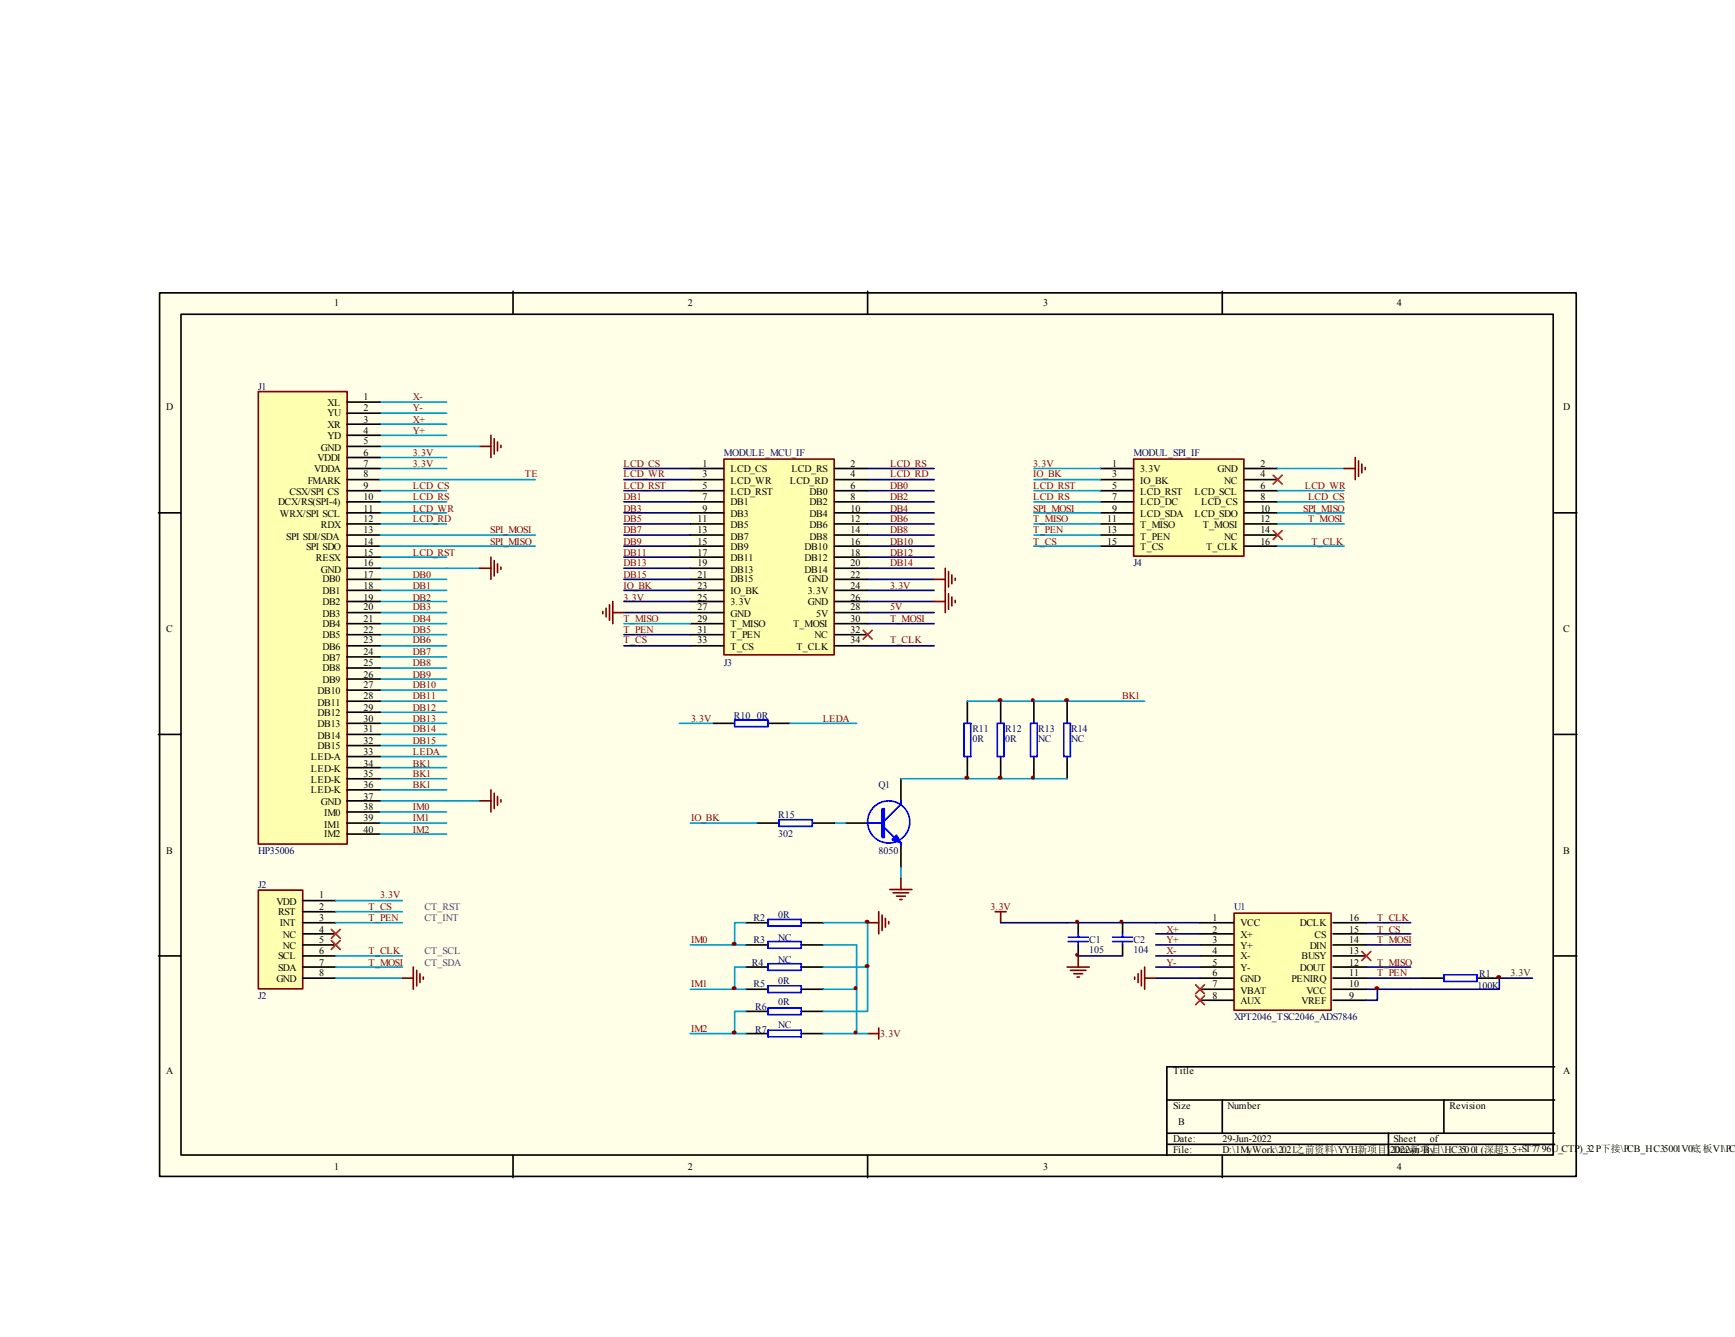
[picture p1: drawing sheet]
<svg xmlns="http://www.w3.org/2000/svg" width="279mm" height="215mm" viewBox="0 0 279 215" stroke-linecap="round" stroke-linejoin="round" font-family="sans-serif">
<path d="M25.4 46.8h228.1v142.4h-228.1z" fill-rule="evenodd" fill="#ffffe8"/>
<g fill="none" stroke="#000" stroke-width=".26">
<path d="M25.7 47.1h227.8v142.1h-227.8zM29.1 50.5h220.7v135.2h-220.7zM82.5 46.8v3.6M139.5 46.8v3.6M196.6 46.8v3.6M25.5 82.5h3.6M250 82.5h3.6M25.5 118.1h3.6M250 118.1h3.6M25.5 153.7h3.6M250 153.7h3.6M187.6 176.9h62.4"/>
<path d="M196.6 176.9v5.3M232.2 176.9v5.3M250 171.5h-62.4v14.3M82.5 185.8v3.6M139.5 185.8v3.6M187.6 182.2h62.4M187.6 184h62.4M196.6 185.8v3.6M223.3 182.2v3.6"/>
</g>
<path d="M116.4 73.8h17.7v31.5h-17.7z" fill-rule="evenodd" fill="#ffffb0"/>
<g fill="none" stroke="#800000" stroke-width=".26">
<path d="M116.4 73.8h17.7v31.5h-17.7zM96.9 98.3v.4M97.5 97.8v1.4M98 97.3v2.4M98.5 96.7v3.6M98.5 98.5h1.8M150.2 93.2h1.8M150.2 96.7h1.8M152 91.4v7.1M152.5 91.9v2.5M152.5 95.5v2.5M153.1 92.5v1.4"/>
<path d="M153.1 96v1.4M153.6 93v.3M153.6 96.5v.4"/>
</g>
<g fill="none" stroke="#000" stroke-width=".26">
<path d="M111 75.3h5.4M111 77.1h5.4M111 78.9h5.4M134.2 75.3h5.3M134.2 77.1h5.3M134.2 78.9h5.3M111 80.7h5.4M111 82.5h5.4M111 84.3h5.4M111 86h5.4M111 87.8h5.4M111 89.6h5.4"/>
<path d="M111 91.4h5.4M111 93.2h5.4M111 94.9h5.4M111 96.7h5.4M111 98.5h5.4M134.2 80.7h5.3M134.2 82.5h5.3M134.2 84.3h5.3M134.2 86h5.3M134.2 87.8h5.3M134.2 89.6h5.3M134.2 91.4h5.3"/>
<path d="M134.2 93.2h5.3M134.2 94.9h5.3M134.2 96.7h5.3M134.2 98.5h5.3M111 100.3h5.4M111 102.1h5.4M111 103.8h5.4M134.2 100.3h5.3M134.2 102.1h5.3M134.2 103.8h5.3M136 132.4h3.5M144.9 125.2v3.6"/>
<path d="M144.9 135.9v3.6"/>
</g>
<g fill="none" stroke="#000080" stroke-width=".26">
<path d="M100.3 75.3h10.7M100.3 77.1h10.7M100.3 78.9h10.7M139.5 75.3h10.7M139.5 77.1h10.7M139.5 78.9h10.7M100.3 80.7h10.7M100.3 82.5h10.7M100.3 84.3h10.7M100.3 86h10.7M100.3 87.8h10.7M100.3 89.6h10.7"/>
<path d="M100.3 91.4h10.7M100.3 93.2h10.7M100.3 94.9h10.7M100.3 96.7h10.7M100.3 98.5h10.7M139.5 80.7h10.7M139.5 82.5h10.7M139.5 84.3h10.7M139.5 86h10.7M139.5 87.8h10.7M139.5 89.6h10.7M139.5 91.4h10.7"/>
<path d="M139.5 93.2h10.7M139.5 94.9h10.7M139.5 96.7h10.7M139.5 98.5h10.7M100.3 102.1h10.7M100.3 103.8h10.7M139.5 103.8h10.7M139.5 100.3h10.7"/>
</g>
<path d="M138.8 101.4l1.4 1.4M140.2 101.4l-1.4 1.4" fill="none" stroke="#f00" stroke-width=".26"/>
<path d="M139.5 132.4h2.7M141.8 130h.4v4.7h-.4zM142.2 133.1l1.6 1.6M144.9 128.8v.5l-2.7 2.7M144.9 135.6v.3" fill="none" stroke="#00f" stroke-width=".26"/>
<path d="M142 130v4.7" fill="none" stroke="#00f" stroke-width=".35"/>
<path d="M144.2 134.3l.7 1.3-1.4-.6z" fill="#00f"/>
<g fill="none" stroke="#00f" stroke-width=".26">
<path d="M118.1 115.8h5.4v1h-5.4zM155 116.3h1.1v5.4h-1.1zM160.4 116.3h1v5.4h-1zM165.7 116.3h1.1v5.4h-1.1zM171.1 116.3h1v5.4h-1zM125.3 131.8h5.3v1.1h-5.3zM144.2 134.3l.7 1.3-1.4-.6zM123.5 147.9h5.3v1h-5.3zM123.5 151.4h5.3v1.1h-5.3zM123.5 155h5.3v1h-5.3zM123.5 158.5h5.3v1.1h-5.3zM123.5 162.1h5.3v1.1h-5.3z"/>
<path d="M123.5 165.7h5.3v1h-5.3z"/>
<circle cx="142.9" cy="132.2" r="3.4"/>
</g>
<g fill="none" stroke="#009cca" stroke-width=".26">
<path d="M109.2 116.3h5.4M127 116.3h10.7M155.6 112.8h28.5M111 132.4h10.7M134.2 132.4h1.8M144.9 139.5v1.8M144.9 125.2h26.7M111 152h8.9M111 159.1h8.9M119.9 148.4h-1.8v3.6M119.9 155.5h-1.8v3.6M132.4 148.4h7.1v14.2h-7.1"/>
<path d="M132.4 155.5h7.1M132.4 152h5.3v14.2M132.4 159.1h5.3M111 166.2h8.9M119.9 162.6h-1.8v3.6M132.4 166.2h7.1"/>
</g>
<g fill="none" stroke="#000" stroke-width=".26">
<path d="M114.6 116.3h3.5M123.5 116.3h3.5M155.6 112.8v3.5M160.9 112.8v3.5M166.3 112.8v3.5M171.6 112.8v3.5M121.7 132.4h3.6M130.6 132.4h3.6M155.6 121.7v3.5M160.9 121.7v3.5M166.3 121.7v3.5M171.6 121.7v3.5"/>
<path d="M119.9 148.4h3.6M119.9 152h3.6M119.9 155.5h3.6M119.9 159.1h3.6M128.8 148.4h3.6M128.8 152h3.6M128.8 155.5h3.6M128.8 159.1h3.6M119.9 162.6h3.6M119.9 166.2h3.6M128.8 162.6h3.6M128.8 166.2h3.6"/>
</g>
<path d="M139.5 148.4h1.8M141.3 146.6v3.6M141.8 147.1v2.5M142.4 147.7v1.4M142.9 148.2v.4M143.1 143h3.5M143.6 143.6h2.5M144.2 144.1h1.4M144.7 144.6h.4M144.9 141.3v1.7M139.5 166.2h1.8M141.3 165.3v1.8" fill="none" stroke="#800000" stroke-width=".26"/>
<path d="M41.5 143.1h7.2v15.9h-7.2z" fill-rule="evenodd" fill="#ffffb0"/>
<path d="M41.5 143.1h7.2v15.9h-7.2zM64.7 157.3h1.8M66.5 155.5v3.6M67 156v2.5M67.5 156.6v1.4M68.1 157.1v.4" fill="none" stroke="#800000" stroke-width=".26"/>
<path d="M48.7 144.8h5.3M48.7 146.6h5.3M48.7 148.4h5.3M48.7 150.2h5.3M48.7 152h5.3M48.7 153.7h5.3M48.7 155.5h5.3M48.7 157.3h5.3" fill="none" stroke="#000" stroke-width=".26"/>
<path d="M54 144.8h10.7M54 146.6h10.7M54 148.4h10.7M54 153.7h10.7M54 155.5h10.7M54 157.3h10.7" fill="none" stroke="#009cca" stroke-width=".26"/>
<path d="M53.3 149.5l1.4 1.4M53.3 151.2l1.4 1.5M54.7 149.5l-1.4 1.4M54.7 151.2l-1.4 1.5" fill="none" stroke="#f00" stroke-width=".26"/>
<path d="M182.3 73.8h17.7v15.6h-17.7z" fill-rule="evenodd" fill="#ffffb0"/>
<path d="M182.3 73.8h17.7v15.6h-17.7zM216.1 75.3h1.8M217.9 73.6v3.5M218.5 74.1v2.5M219 74.6v1.5M219.5 75.2v.3" fill="none" stroke="#800000" stroke-width=".26"/>
<g fill="none" stroke="#000" stroke-width=".26">
<path d="M176.9 75.3h5.4M176.9 77.1h5.4M176.9 78.9h5.4M200.1 75.3h5.3M200.1 77.1h5.3M200.1 78.9h5.3M176.9 80.7h5.4M176.9 82.5h5.4M176.9 84.3h5.4M176.9 86h5.4M176.9 87.8h5.4M200.1 80.7h5.3"/>
<path d="M200.1 82.5h5.3M200.1 84.3h5.3M200.1 86h5.3M200.1 87.8h5.3"/>
</g>
<g fill="none" stroke="#009cca" stroke-width=".26">
<path d="M166.3 75.3h10.6M166.3 77.1h10.6M166.3 78.9h10.6M205.4 75.3h10.7M205.4 78.9h10.7M166.3 80.7h10.6M166.3 82.5h10.6M166.3 86h10.6M166.3 87.8h10.6M205.4 80.7h10.7M205.4 82.5h10.7M205.4 87.8h10.7"/>
<path d="M205.4 84.3h10.7"/>
</g>
<path d="M204.7 76.4l1.5 1.4M206.2 76.4l-1.5 1.4M204.7 85.3l1.5 1.5M206.2 85.3l-1.5 1.5" fill="none" stroke="#f00" stroke-width=".26"/>
<path d="M198.4 146.8h15.6v15.7h-15.6z" fill-rule="evenodd" fill="#ffffb0"/>
<g fill="none" stroke="#800000" stroke-width=".26">
<path d="M77.2 71.8h1.7M78.9 70v3.6M79.5 70.5v2.5M80 71.1v1.4M80.5 71.6v.4M77.2 91.4h1.7M78.9 89.6v3.6M79.5 90.1v2.5M80 90.7v1.4M80.5 91.2v.4M160 146.6h1.8M160.9 146.6v1.8"/>
<path d="M171.6 155.5h3.6M172.1 156h2.5M172.7 156.6h1.4M173.2 157.1h.4M173.4 153.7v1.8M182.5 157.1v.4M183 156.6v1.4M183.5 156v2.5M184.1 155.5v3.6M184.1 157.3h1.8M198.4 146.8h15.6v15.7h-15.6z"/>
</g>
<g fill="none" stroke="#000" stroke-width=".26">
<path d="M173.4 148.4v1.8M173.4 152v1.7M180.5 148.4v1.8M180.5 152v1.7M193 148.4h5.3M193 150.2h5.3M193 152h5.3M193 153.7h5.3M193 155.5h5.3M193 157.3h5.3M193 159.1h5.3M214.4 148.4h5.3"/>
<path d="M214.4 150.2h5.3M214.4 152h5.3M214.4 153.7h5.3M214.4 155.5h5.3M214.4 157.3h5.3M214.4 159.1h5.3M228.6 157.3h3.6M237.5 157.3h3.6M193 160.9h5.3M214.4 160.9h5.3"/>
</g>
<path d="M171.6 148.4h21.4M173.4 153.7h7.1M185.9 150.2h7.1M185.9 152h7.1M185.9 153.7h7.1M185.9 155.5h7.1M219.7 148.4h7.1M219.7 150.2h7.1M219.7 152h7.1M219.7 155.5h7.1M219.7 157.3h8.9M246.4 157.3h-5.3v1.8h-21.4" fill="none" stroke="#11037f" stroke-width=".26"/>
<path d="M160.9 148.4h10.7M185.9 157.3h7.1M221.5 159.1v1.8h-1.8" fill="none" stroke="#000080" stroke-width=".26"/>
<path d="M171.8 151.4h3.2M171.8 150.7h3.2M173.4 150.2v.5M173.4 151.4v.6M178.9 151.4h3.2M178.9 150.7h3.2M180.5 150.2v.5M180.5 151.4v.6M232.2 156.8h5.3v1h-5.3z" fill="none" stroke="#00f" stroke-width=".26"/>
<path d="M192.3 158.4l1.4 1.4M193.7 158.4l-1.4 1.4M219 153l1.4 1.5M220.4 153l-1.4 1.5M192.3 160.1l1.4 1.5M193.7 160.1l-1.4 1.5" fill="none" stroke="#f00" stroke-width=".26"/>
<g fill="none" stroke="#009cca" stroke-width=".26">
<path d="M61.1 64.7h10.7M61.1 66.4h10.7M61.1 68.2h10.7M61.1 70h10.7M61.1 71.8h16.1M61.1 73.6h10.7M61.1 75.3h10.7M61.1 78.9h10.7M61.1 84.3h10.7M61.1 80.7h10.7M61.1 82.5h10.7M61.1 89.6h10.7"/>
<path d="M61.1 91.4h16.1M61.1 93.2h10.7M61.1 94.9h10.7M61.1 96.7h10.7M61.1 98.5h10.7M166.3 84.3h10.6M61.1 100.3h10.7M61.1 102.1h10.7M61.1 103.8h10.7M61.1 105.6h10.7M61.1 107.4h10.7M61.1 109.2h10.7"/>
<path d="M61.1 111h10.7M61.1 112.8h10.7M61.1 114.5h10.7M61.1 116.3h10.7M61.1 118.1h10.7M61.1 119.9h10.7M61.1 121.7h10.7M61.1 123.4h10.7M61.1 125.2h10.7M61.1 127h10.7M61.1 128.8h16.1"/>
</g>
<path d="M41.5 63h14.3v72.7h-14.3z" fill-rule="evenodd" fill="#ffffb0"/>
<path d="M41.5 63h14.3v72.7h-14.3zM77.2 128.8h1.7M78.9 127v3.6M79.5 127.5v2.5M80 128.1v1.4M80.5 128.6v.4" fill="none" stroke="#800000" stroke-width=".26"/>
<g fill="none" stroke="#000" stroke-width=".26">
<path d="M55.8 64.7h5.3M55.8 66.4h5.3M55.8 68.2h5.3M55.8 70h5.3M55.8 71.8h5.3M55.8 73.6h5.3M55.8 75.3h5.3M55.8 77.1h5.3M55.8 78.9h5.3M55.8 80.7h5.3M55.8 82.5h5.3M55.8 84.3h5.3"/>
<path d="M55.8 86h5.3M55.8 87.8h5.3M55.8 89.6h5.3M55.8 91.4h5.3M55.8 93.2h5.3M55.8 94.9h5.3M55.8 96.7h5.3M55.8 98.5h5.3M55.8 100.3h5.3M55.8 102.1h5.3M55.8 103.8h5.3M55.8 105.6h5.3"/>
<path d="M55.8 107.4h5.3M55.8 109.2h5.3M55.8 111h5.3M55.8 112.8h5.3M55.8 114.5h5.3M55.8 116.3h5.3M55.8 118.1h5.3M55.8 119.9h5.3M55.8 121.7h5.3M55.8 123.4h5.3M55.8 125.2h5.3M55.8 127h5.3"/>
<path d="M55.8 128.8h5.3M55.8 130.6h5.3M55.8 132.4h5.3M55.8 134.1h5.3"/>
</g>
<path d="M61.1 77.1h25M61.1 86h25M61.1 87.8h25M61.1 130.6h10.7M61.1 132.4h10.7M61.1 134.1h10.7" fill="none" stroke="#009cca" stroke-width=".26"/>
<path d="M155.3 124.9h.2l.2 .1-.2 .2h-.2z" fill-rule="evenodd" fill="#800000"/>
<path d="M155.3 124.9h.2l.2 .1-.2 .2h-.2z" fill="none" stroke="#800000" stroke-width=".26"/>
<path d="M160.6 112.5l.2-.1 .3 .2-.3 .2-.2-.1z" fill-rule="evenodd" fill="#800000"/>
<path d="M160.6 112.5l.2-.1 .3 .2-.3 .2-.2-.1z" fill="none" stroke="#800000" stroke-width=".26"/>
<path d="M160.6 124.9h.2l.3 .1-.3 .2h-.2z" fill-rule="evenodd" fill="#800000"/>
<path d="M160.6 124.9h.2l.3 .1-.3 .2h-.2z" fill="none" stroke="#800000" stroke-width=".26"/>
<circle cx="166.1" cy="112.6" r=".18" fill="#800000"/>
<circle cx="166.1" cy="112.6" r=".18" fill="none" stroke="#800000" stroke-width=".26"/>
<circle cx="166.1" cy="125.1" r=".18" fill="#800000"/>
<circle cx="166.1" cy="125.1" r=".18" fill="none" stroke="#800000" stroke-width=".26"/>
<path d="M171.3 112.5l.2-.1 .3 .2-.3 .2-.2-.1z" fill-rule="evenodd" fill="#800000"/>
<path d="M171.3 112.5l.2-.1 .3 .2-.3 .2-.2-.1z" fill="none" stroke="#800000" stroke-width=".26"/>
<path d="M139.2 148.1h.4l.1 .1-.3 .2-.2-.1z" fill-rule="evenodd" fill="#800000"/>
<path d="M139.2 148.1h.4l.1 .1-.3 .2-.2-.1z" fill="none" stroke="#800000" stroke-width=".26"/>
<path d="M139.2 155.2h.4l.1 .1-.3 .2h-.2z" fill-rule="evenodd" fill="#800000"/>
<path d="M139.2 155.2h.4l.1 .1-.3 .2h-.2z" fill="none" stroke="#800000" stroke-width=".26"/>
<circle cx="137.6" cy="158.9" r=".18" fill="#800000"/>
<circle cx="137.6" cy="158.9" r=".18" fill="none" stroke="#800000" stroke-width=".26"/>
<circle cx="137.6" cy="166" r=".18" fill="#800000"/>
<circle cx="137.6" cy="166" r=".18" fill="none" stroke="#800000" stroke-width=".26"/>
<path d="M117.9 151.6h.2l.2 .2-.2 .2-.2-.1z" fill-rule="evenodd" fill="#800000"/>
<path d="M117.9 151.6h.2l.2 .2-.2 .2-.2-.1z" fill="none" stroke="#800000" stroke-width=".26"/>
<path d="M117.9 158.8l.2-.1 .2 .2-.2 .2-.2-.1z" fill-rule="evenodd" fill="#800000"/>
<path d="M117.9 158.8l.2-.1 .2 .2-.2 .2-.2-.1z" fill="none" stroke="#800000" stroke-width=".26"/>
<path d="M117.9 165.9l.2-.1 .2 .2-.2 .2h-.2z" fill-rule="evenodd" fill="#800000"/>
<path d="M117.9 165.9l.2-.1 .2 .2-.2 .2h-.2z" fill="none" stroke="#800000" stroke-width=".26"/>
<path d="M221.2 158.8l.2-.1 .3 .2-.3 .2-.2-.1z" fill-rule="evenodd" fill="#800000"/>
<path d="M221.2 158.8l.2-.1 .3 .2-.3 .2-.2-.1z" fill="none" stroke="#800000" stroke-width=".26"/>
<path d="M173.1 148.1h.2v.2h-.2z" fill-rule="evenodd" fill="#800000"/>
<path d="M173.1 148.1h.2v.2h-.2z" fill="none" stroke="#800000" stroke-width=".26"/>
<path d="M173.1 153.4h.2v.3h-.2z" fill-rule="evenodd" fill="#800000"/>
<path d="M173.1 153.4h.2v.3h-.2z" fill="none" stroke="#800000" stroke-width=".26"/>
<path d="M180.2 148.1h.3v.2h-.3z" fill-rule="evenodd" fill="#800000"/>
<path d="M180.2 148.1h.3v.2h-.3z" fill="none" stroke="#800000" stroke-width=".26"/>
<path d="M240.8 157l.2-.1 .3 .2-.3 .2-.2-.1z" fill-rule="evenodd" fill="#800000"/>
<path d="M240.8 157l.2-.1 .3 .2-.3 .2-.2-.1z" fill="none" stroke="#800000" stroke-width=".26"/>
<path d="M100.3 100.3h10.7" fill="none" stroke="#009cca" stroke-width=".26"/>
<g font-size="1.6">
<text x="53.7" y="49.2">1</text>
<text x="110.6" y="49.2">2</text>
<text x="167.7" y="49.2">3</text>
<text x="224.6" y="49.2">4</text>
<text x="26.7" y="65.9">D</text>
<text x="52.7" y="65.4">XL</text>
<text x="58.5" y="64.3">1</text>
<text x="251.4" y="65.9">D</text>
<text x="52.7" y="66.9">YU</text>
<text x="52.7" y="68.8">XR</text>
<text x="52.7" y="70.6">YD</text>
<text x="58.5" y="66.1">2</text>
<text x="58.5" y="68">3</text>
<text x="58.5" y="69.8">4</text>
<text x="58.5" y="71.4">5</text>
<text x="49.5" y="77.8">FMARK</text>
<text x="50.5" y="75.9">VDDA</text>
<text x="51.1" y="74.1">VDDI</text>
<text x="51.6" y="72.5">GND</text>
<text x="58.5" y="73.3">6</text>
<text x="58.5" y="75.1">7</text>
<text x="58.5" y="76.7">8</text>
<text x="113" y="75.1">1</text>
<text x="113" y="76.7">3</text>
<text x="117.5" y="75.9">LCD_CS</text>
<text x="117.5" y="77.8">LCD_WR</text>
<text x="127" y="77.8">LCD_RD</text>
<text x="127.3" y="75.9">LCD_RS</text>
<text x="136.8" y="75.1">2</text>
<text x="136.8" y="76.7">4</text>
<text x="178.9" y="75.1">1</text>
<text x="178.9" y="76.7">3</text>
<text x="183.4" y="75.9">3.3V</text>
<text x="183.4" y="77.8">IO_BK</text>
<text x="195.8" y="75.9">GND</text>
<text x="196.8" y="77.8">NC</text>
<text x="202.7" y="75.1">2</text>
<text x="202.7" y="76.7">4</text>
<text x="44.7" y="81.2">DCX/RS(SPI-4)</text>
<text x="45" y="83.1">WRX/SPI SCL</text>
<text x="46.6" y="79.6">CSX/SPI CS</text>
<text x="58.5" y="78.6">9</text>
<text x="58.5" y="80.4">10</text>
<text x="58.5" y="82.3">11</text>
<text x="58.5" y="83.9">12</text>
<text x="112.2" y="83.9">11</text>
<text x="113" y="78.6">5</text>
<text x="113" y="80.4">7</text>
<text x="113" y="82.3">9</text>
<text x="117.5" y="79.6">LCD_RST</text>
<text x="117.5" y="81.2">DB1</text>
<text x="117.5" y="83.1">DB3</text>
<text x="130.2" y="79.6">DB0</text>
<text x="130.2" y="81.2">DB2</text>
<text x="130.2" y="83.1">DB4</text>
<text x="136.8" y="78.6">6</text>
<text x="136.8" y="80.4">8</text>
<text x="136.8" y="82.3">10</text>
<text x="136.8" y="83.9">12</text>
<text x="178.1" y="83.9">11</text>
<text x="178.9" y="78.6">5</text>
<text x="178.9" y="80.4">7</text>
<text x="178.9" y="82.3">9</text>
<text x="183.4" y="79.6">LCD_RST</text>
<text x="183.4" y="81.2">LCD_DC</text>
<text x="183.4" y="83.1">LCD_SDA</text>
<text x="192.1" y="79.6">LCD_SCL</text>
<text x="192.1" y="83.1">LCD_SDO</text>
<text x="193.1" y="81.2">LCD_CS</text>
<text x="202.7" y="78.6">6</text>
<text x="202.7" y="80.4">8</text>
<text x="202.7" y="82.3">10</text>
<text x="202.7" y="83.9">12</text>
<text x="46" y="86.8">SPI SDI/SDA</text>
<text x="49.2" y="88.4">SPI SDO</text>
<text x="51.6" y="84.9">RDX</text>
<text x="58.5" y="85.7">13</text>
<text x="58.5" y="87.6">14</text>
<text x="58.5" y="89.4">15</text>
<text x="112.2" y="85.7">13</text>
<text x="112.2" y="87.6">15</text>
<text x="112.2" y="89.4">17</text>
<text x="117.5" y="84.9">DB5</text>
<text x="117.5" y="86.8">DB7</text>
<text x="117.5" y="88.4">DB9</text>
<text x="129.4" y="88.4">DB10</text>
<text x="130.2" y="84.9">DB6</text>
<text x="130.2" y="86.8">DB8</text>
<text x="136.8" y="85.7">14</text>
<text x="136.8" y="87.6">16</text>
<text x="136.8" y="89.4">18</text>
<text x="178.1" y="85.7">13</text>
<text x="178.1" y="87.6">15</text>
<text x="183.4" y="84.9">T_MISO</text>
<text x="183.4" y="86.8">T_PEN</text>
<text x="183.4" y="88.4">T_CS</text>
<text x="193.4" y="84.9">T_MOSI</text>
<text x="193.9" y="88.4">T_CLK</text>
<text x="196.8" y="86.8">NC</text>
<text x="202.7" y="85.7">14</text>
<text x="202.7" y="87.6">16</text>
<text x="50.8" y="90.2">RESX</text>
<text x="51.6" y="92.1">GND</text>
<text x="51.9" y="93.7">DB0</text>
<text x="51.9" y="95.5">DB1</text>
<text x="58.5" y="91">16</text>
<text x="58.5" y="92.9">17</text>
<text x="58.5" y="94.7">18</text>
<text x="112.2" y="91">19</text>
<text x="112.2" y="92.9">21</text>
<text x="112.2" y="94.7">23</text>
<text x="117.5" y="90.2">DB11</text>
<text x="117.5" y="92.1">DB13</text>
<text x="117.5" y="93.7">DB15</text>
<text x="117.5" y="95.5">IO_BK</text>
<text x="129.4" y="90.2">DB12</text>
<text x="129.4" y="92.1">DB14</text>
<text x="129.9" y="93.7">GND</text>
<text x="129.9" y="95.5">3.3V</text>
<text x="136.8" y="91">20</text>
<text x="136.8" y="92.9">22</text>
<text x="136.8" y="94.7">24</text>
<text x="26.7" y="101.6">C</text>
<text x="51.9" y="97.4">DB2</text>
<text x="51.9" y="99.2">DB3</text>
<text x="51.9" y="100.8">DB4</text>
<text x="58.5" y="96.6">19</text>
<text x="58.5" y="98.2">20</text>
<text x="58.5" y="100">21</text>
<text x="58.5" y="101.9">22</text>
<text x="112.2" y="96.6">25</text>
<text x="112.2" y="98.2">27</text>
<text x="112.2" y="100">29</text>
<text x="112.2" y="101.9">31</text>
<text x="117.5" y="97.4">3.3V</text>
<text x="117.5" y="99.2">GND</text>
<text x="117.5" y="100.8">T_MISO</text>
<text x="127.5" y="100.8">T_MOSI</text>
<text x="129.9" y="97.4">GND</text>
<text x="131.2" y="99.2">5V</text>
<text x="136.8" y="96.6">26</text>
<text x="136.8" y="98.2">28</text>
<text x="136.8" y="100">30</text>
<text x="136.8" y="101.9">32</text>
<text x="251.4" y="101.6">C</text>
<text x="51.9" y="102.7">DB5</text>
<text x="51.9" y="104.5">DB6</text>
<text x="51.9" y="106.4">DB7</text>
<text x="51.9" y="107.9">DB8</text>
<text x="58.5" y="103.5">23</text>
<text x="58.5" y="105.3">24</text>
<text x="58.5" y="107.2">25</text>
<text x="112.2" y="103.5">33</text>
<text x="117.5" y="102.7">T_PEN</text>
<text x="117.5" y="104.5">T_CS</text>
<text x="128.1" y="104.5">T_CLK</text>
<text x="131" y="102.7">NC</text>
<text x="136.8" y="103.5">34</text>
<text x="51.1" y="111.7">DB10</text>
<text x="51.1" y="113.5">DB11</text>
<text x="51.9" y="109.8">DB9</text>
<text x="58.5" y="109">26</text>
<text x="58.5" y="110.6">27</text>
<text x="58.5" y="112.4">28</text>
<text x="51.1" y="115.1">DB12</text>
<text x="51.1" y="116.9">DB13</text>
<text x="51.1" y="118.8">DB14</text>
<text x="58.5" y="114.3">29</text>
<text x="58.5" y="116.2">30</text>
<text x="58.5" y="117.7">31</text>
<text x="58.5" y="119.6">32</text>
<text x="50" y="122.2">LED-A</text>
<text x="50" y="124.1">LED-K</text>
<text x="50" y="125.9">LED-K</text>
<text x="51.1" y="120.4">DB15</text>
<text x="58.5" y="121.4">33</text>
<text x="58.5" y="123.3">34</text>
<text x="58.5" y="124.9">35</text>
<text x="50" y="127.5">LED-K</text>
<text x="51.6" y="129.4">GND</text>
<text x="52.1" y="131.2">IM0</text>
<text x="58.5" y="126.7">36</text>
<text x="58.5" y="128.6">37</text>
<text x="58.5" y="130.2">38</text>
<text x="26.7" y="137.3">B</text>
<text x="52.1" y="133.1">IM1</text>
<text x="52.1" y="134.7">IM2</text>
<text x="58.5" y="132">39</text>
<text x="58.5" y="133.9">40</text>
<text x="251.4" y="137.3">B</text>
<text x="44.4" y="145.5">VDD</text>
<text x="44.7" y="147.1">RST</text>
<text x="45" y="149">INT</text>
<text x="51.3" y="144.5">1</text>
<text x="51.3" y="146.3">2</text>
<text x="51.3" y="148.2">3</text>
<text x="195" y="148.2">1</text>
<text x="199.5" y="149">VCC</text>
<text x="209" y="149">DCLK</text>
<text x="217" y="148.2">16</text>
<text x="44.7" y="154.3">SCL</text>
<text x="45.5" y="150.8">NC</text>
<text x="45.5" y="152.7">NC</text>
<text x="51.3" y="150">4</text>
<text x="51.3" y="151.6">5</text>
<text x="51.3" y="153.5">6</text>
<text x="51.3" y="155.3">7</text>
<text x="195" y="150">2</text>
<text x="195" y="151.6">3</text>
<text x="195" y="153.5">4</text>
<text x="195" y="155.3">5</text>
<text x="199.5" y="150.8">X+</text>
<text x="199.5" y="152.7">Y+</text>
<text x="199.5" y="154.3">X-</text>
<text x="209.3" y="154.3">BUSY</text>
<text x="210.6" y="152.7">DIN</text>
<text x="211.4" y="150.8">CS</text>
<text x="217" y="155.3">12</text>
<text x="217" y="153.5">13</text>
<text x="217" y="151.6">14</text>
<text x="217" y="150">15</text>
<text x="44.4" y="158">GND</text>
<text x="44.7" y="156.1">SDA</text>
<text x="51.3" y="156.9">8</text>
<text x="195" y="156.9">6</text>
<text x="195" y="158.7">7</text>
<text x="195" y="160.6">8</text>
<text x="199.5" y="156.1">Y-</text>
<text x="199.5" y="158">GND</text>
<text x="199.5" y="159.8">VBAT</text>
<text x="199.5" y="161.4">AUX</text>
<text x="207.7" y="158">PENIRQ</text>
<text x="209" y="156.1">DOUT</text>
<text x="209.3" y="161.4">VREF</text>
<text x="210.1" y="159.8">VCC</text>
<text x="217" y="160.6">9</text>
<text x="217" y="158.7">10</text>
<text x="217" y="156.9">11</text>
<text x="26.7" y="172.8">A</text>
<text x="188.6" y="172.8">Title</text>
<text x="251.4" y="172.8">A</text>
<text x="188.6" y="178.3">Size</text>
<text x="197.4" y="178.3">Number</text>
<text x="233.1" y="178.3">Revision</text>
<text x="188.6" y="183.6">Date:</text>
<text x="188.6" y="185.5">File:</text>
<text x="189.4" y="181">B</text>
<text x="196.6" y="183.6">29-Jun-2022</text>
<text x="196.6" y="185.5">D:\1MyWork\2021之前资料\YYH新项目\</text>
<text x="223.6" y="185.5">2Drawn项目\HC35001(深超3.5+ST7796U_CTP)_32P下接\PCB_HC35001V0底板V1\PCB</text>
<text x="224.1" y="183.6">Sheet</text>
<text x="224.4" y="185.5">022新 By:</text>
<text x="229.9" y="183.6">of</text>
<text x="53.7" y="188.1">1</text>
<text x="110.6" y="188.1">2</text>
<text x="167.7" y="188.1">3</text>
<text x="224.6" y="188.1">4</text>
</g>
<g font-size="1.6" fill="#000080">
<text x="41.5" y="62.7">J1</text>
<text x="116.4" y="73.3">MODULE_MCU_IF</text>
<text x="182.3" y="73.3">MODUL_SPI_IF</text>
<text x="182.3" y="91">J4</text>
<text x="116.4" y="107.2">J3</text>
<text x="118" y="115.6">R10</text>
<text x="121.7" y="115.6">0R</text>
<text x="156.4" y="117.7">R11</text>
<text x="156.4" y="119.3">0R</text>
<text x="161.7" y="117.7">R12</text>
<text x="161.7" y="119.3">0R</text>
<text x="167" y="117.7">R13</text>
<text x="167" y="119.3">NC</text>
<text x="172.2" y="117.7">R14</text>
<text x="172.2" y="119.3">NC</text>
<text x="125.1" y="131.5">R15</text>
<text x="141.3" y="126.7">Q1</text>
<text x="41.5" y="137.3">HP35006</text>
<text x="125.1" y="134.7">302</text>
<text x="141.3" y="137.3">8050</text>
<text x="41.5" y="142.9">J2</text>
<text x="121.2" y="148.2">R2</text>
<text x="125.1" y="147.6">0R</text>
<text x="198.4" y="146.3">U1</text>
<text x="120.9" y="155.3">R4</text>
<text x="121.2" y="151.6">R3</text>
<text x="125.1" y="151.3">NC</text>
<text x="125.1" y="154.8">NC</text>
<text x="175.2" y="151.6">C1</text>
<text x="175.2" y="153.2">105</text>
<text x="182.3" y="151.6">C2</text>
<text x="182.3" y="153.2">104</text>
<text x="41.5" y="160.6">J2</text>
<text x="121.2" y="158.7">R5</text>
<text x="125.1" y="158.2">0R</text>
<text x="125.1" y="161.7">0R</text>
<text x="237.6" y="159">100K</text>
<text x="237.9" y="157.2">R1</text>
<text x="121.4" y="162.5">R6</text>
<text x="121.4" y="166.2">R7</text>
<text x="125.1" y="165.4">NC</text>
<text x="198.4" y="164">XPT2046_TSC2046_ADS7846</text>
</g>
<g font-size="1.6" fill="#800000">
<text x="66.4" y="64.3">X-</text>
<text x="66.4" y="68">X+</text>
<text x="66.4" y="66.1">Y-</text>
<text x="66.4" y="69.8">Y+</text>
<text x="66.4" y="75.1">3.3V</text>
<text x="66.4" y="73.3">3.3V</text>
<text x="84.4" y="76.7">TE</text>
<text x="100.3" y="75.1">LCD_CS</text>
<text x="100.3" y="76.7">LCD_WR</text>
<text x="143.1" y="75.1">LCD_RS</text>
<text x="143.1" y="76.7">LCD_RD</text>
<text x="166.2" y="75.1">3.3V</text>
<text x="166.2" y="76.7">IO_BK</text>
<text x="66.4" y="78.6">LCD_CS</text>
<text x="66.4" y="82.3">LCD_WR</text>
<text x="66.4" y="83.9">LCD_RD</text>
<text x="66.4" y="80.4">LCD_RS</text>
<text x="100.3" y="78.6">LCD_RST</text>
<text x="100.3" y="80.4">DB1</text>
<text x="100.3" y="82.3">DB3</text>
<text x="100.3" y="83.9">DB5</text>
<text x="143.1" y="78.6">DB0</text>
<text x="143.1" y="80.4">DB2</text>
<text x="143.1" y="82.3">DB4</text>
<text x="143.1" y="83.9">DB6</text>
<text x="166.2" y="78.6">LCD_RST</text>
<text x="166.2" y="80.4">LCD_RS</text>
<text x="166.2" y="82.3">SPI_MOSI</text>
<text x="166.2" y="83.9">T_MISO</text>
<text x="209.5" y="82.3">SPI_MISO</text>
<text x="209.8" y="78.6">LCD_WR</text>
<text x="210.3" y="80.4">LCD_CS</text>
<text x="210.3" y="83.9">T_MOSI</text>
<text x="66.4" y="89.4">LCD_RST</text>
<text x="78.8" y="85.7">SPI_MOSI</text>
<text x="78.8" y="87.6">SPI_MISO</text>
<text x="100.3" y="85.7">DB7</text>
<text x="100.3" y="87.6">DB9</text>
<text x="100.3" y="89.4">DB11</text>
<text x="143.1" y="85.7">DB8</text>
<text x="143.1" y="87.6">DB10</text>
<text x="143.1" y="89.4">DB12</text>
<text x="166.2" y="85.7">T_PEN</text>
<text x="166.2" y="87.6">T_CS</text>
<text x="210.9" y="87.6">T_CLK</text>
<text x="66.4" y="92.9">DB0</text>
<text x="66.4" y="94.7">DB1</text>
<text x="100.3" y="91">DB13</text>
<text x="100.3" y="92.9">DB15</text>
<text x="100.3" y="94.7">IO_BK</text>
<text x="143.1" y="91">DB14</text>
<text x="143.1" y="94.7">3.3V</text>
<text x="66.4" y="96.6">DB2</text>
<text x="66.4" y="98.2">DB3</text>
<text x="66.4" y="100">DB4</text>
<text x="66.4" y="101.9">DB5</text>
<text x="100.3" y="96.6">3.3V</text>
<text x="100.3" y="101.9">T_PEN</text>
<text x="100.3" y="100">T_MISO</text>
<text x="143.1" y="98.2">5V</text>
<text x="143.1" y="100">T_MOSI</text>
<text x="66.4" y="103.5">DB6</text>
<text x="66.4" y="105.3">DB7</text>
<text x="66.4" y="107.2">DB8</text>
<text x="100.3" y="103.5">T_CS</text>
<text x="143.1" y="103.5">T_CLK</text>
<text x="66.4" y="109">DB9</text>
<text x="66.4" y="110.6">DB10</text>
<text x="66.4" y="112.4">DB11</text>
<text x="180.4" y="112.4">BK1</text>
<text x="66.4" y="114.3">DB12</text>
<text x="66.4" y="116.2">DB13</text>
<text x="66.4" y="117.7">DB14</text>
<text x="66.4" y="119.6">DB15</text>
<text x="111.1" y="116.2">3.3V</text>
<text x="132.3" y="116.2">LEDA</text>
<text x="66.4" y="121.4">LEDA</text>
<text x="66.4" y="123.3">BK1</text>
<text x="66.4" y="124.9">BK1</text>
<text x="66.4" y="126.7">BK1</text>
<text x="66.4" y="130.2">IM0</text>
<text x="66.4" y="132">IM1</text>
<text x="66.4" y="133.9">IM2</text>
<text x="111.1" y="132">IO_BK</text>
<text x="59.3" y="146.3">T_CS</text>
<text x="59.3" y="148.2">T_PEN</text>
<text x="61.1" y="144.5">3.3V</text>
<text x="159.3" y="146.3">3.3V</text>
<text x="221.5" y="148.2">T_CLK</text>
<text x="59.3" y="153.5">T_CLK</text>
<text x="59.3" y="155.3">T_MOSI</text>
<text x="111.1" y="151.6">IM0</text>
<text x="187.6" y="153.5">X-</text>
<text x="187.6" y="150">X+</text>
<text x="187.6" y="151.6">Y+</text>
<text x="187.6" y="155.3">Y-</text>
<text x="221.5" y="155.3">T_MISO</text>
<text x="221.5" y="151.6">T_MOSI</text>
<text x="221.5" y="150">T_CS</text>
<text x="111.1" y="158.7">IM1</text>
<text x="221.5" y="156.9">T_PEN</text>
<text x="111.1" y="165.9">IM2</text>
<text x="141.6" y="166.7">3.3V</text>
</g>
<g font-size="1.6" fill="#800080">
<text x="68.3" y="146.3">CT_RST</text>
<text x="68.3" y="148.2">CT_INT</text>
<text x="68.3" y="153.5">CT_SCL</text>
<text x="68.3" y="155.3">CT_SDA</text>
</g>
<text font-size="1.6" fill="#3a3116" x="242.9" y="156.9">3.3V</text>
</svg>
